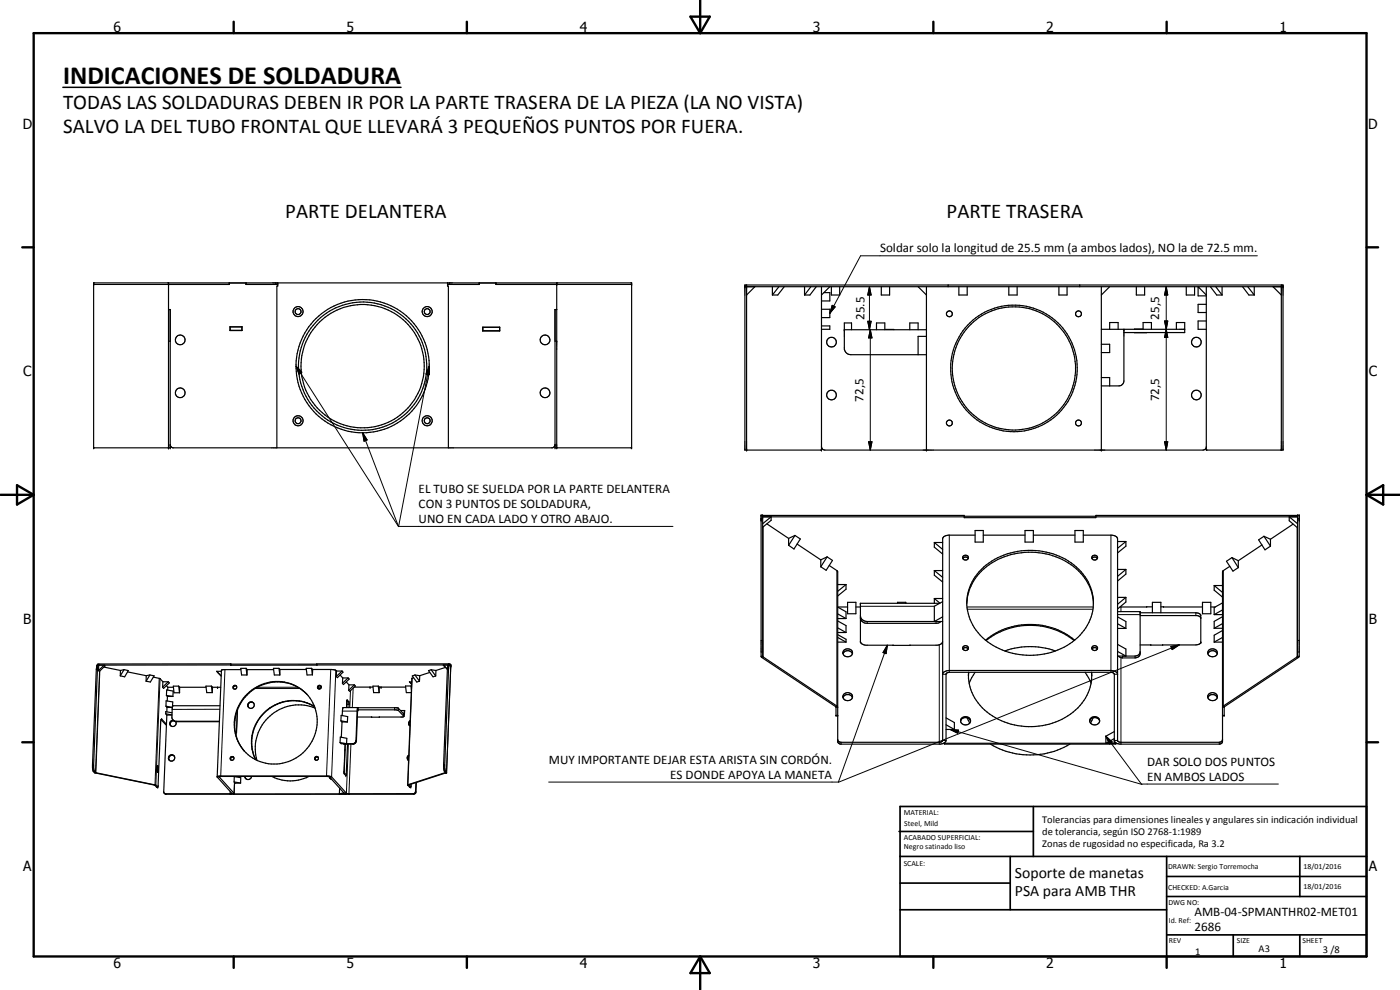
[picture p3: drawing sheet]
<svg xmlns="http://www.w3.org/2000/svg" width="420mm" height="297mm" viewBox="0 0 420 297" stroke-linecap="round" stroke-linejoin="round" font-family="sans-serif">
<g fill="none" stroke="#000" stroke-width=".35">
<path d="M50.6 92.9h.5v41.5h-23v-49.5h161.5v49.5h-23v-41.5h.5M50.6 84.9v49.5M68.8 84.9v.4h-40.7M68.8 84.9h5M69 98h3.6v1.2h-3.6zM69 99.1h3.6M69.1 98.1v1M73.9 84.9l-.1 .4h9.5M82.8 84.9v.4M83.3 84.9v1h-.2v48.5M134.3 84.9v1h.3v48.5M134.8 84.9v.4"/>
<path d="M143.8 84.9v.4h-9.5M143.8 84.9h5M144.9 98.2h5.1v1.1h-5.1zM144.9 98.2h5.1M144.9 99.2h5.1M144.9 98.2v1M148.9 84.9l-.1 .4h40.8M149.9 98.2v1M167.1 84.9v49.5M223.6 86h161.5M223.6 85.6h.5M224.1 85.5v49.5"/>
<path d="M226.6 86l-2.5 2.5M231.8 86v2.5M233.8 86l-2 2.5M235.4 86l-2 2.5h-1.6M241.5 86v2.5M243.4 86l-1.9 2.5M245 86l-1.9 2.5h-1.6M246.5 86v49h-22.9v-49.5h161.5v49.5h-23.1v-49M246.5 97.8h2.5v1h-2.5M246.5 92.8h2.5v2.5h-2.5M247.3 87.8h1.7v2.5h-2.5M249 86l-2.5 2.5"/>
<path d="M249.5 86v2.5h2.5v-2.5M253.4 98.9h24.6M255.6 98.9v-2h-2.2v7.9a1.98 1.98 0 0 0 1.9 1.6h22.7M263 98.9v-2h2.5v2M264.5 86v2.5h2.5v-2.5M265.5 98.8l2.8 .1M273 98.9v-2h2.5v2M275.5 86l2.5 2.5M278 86v49M284.6 85.5v.5M287.8 86v2.5h2.5v-2.5M302.8 86v2.5h2.5v-2.5"/>
<path d="M317.8 86v2.5h2.4v-2.5M324.1 85.5v.5M330.5 98.8h25M330.5 86v49M333 98.8v-2h2.6v2M333 86l-2.5 2.5M337.3 98.8v15.5a1.52 1.52 0 0 1-1.5 1.5h-5.3M340.5 99.8h.1M341 86v2.5h2.5v-2.5M343.1 98.7l-2.6 .1M343.1 98.8v-2h2.5v2M344.1 99.8h.1"/>
<path d="M353 98.8v-2h2.5v3h-18.2M356 86v2.5h2.5v-2.5M359.6 86l2.4 2.5M359.8 86.3h-.2v2.5h2.4M362 96.3h-2.4v2.5h2.4M362 91.3h-2.4v2.5h2.4M363.3 86l1.9 2.5h1.6M364.9 86l1.9 2.5M366.8 86v2.5M372.9 86l1.9 2.5h1.6M374.5 86l1.9 2.5M376.4 86v2.5"/>
<path d="M382 86l2.5 2.5M384.5 85.5v49.5M384.5 85.6h.6M50.6 102.4h.5M166.6 102.4h.5M278 100.9h-2.5v5.5M330.5 103.3h2.5v2.5h-2.5M330.5 113.3h2.5v2.5M51.1 133.6l.7 .8h114l.8-.8M246.5 134l.4 .8 .7 .2h113.4l.6-.2 .4-.5M228.9 154.6h60.5v.7h39.5v-.7h60.5M228.9 155.1h60.5"/>
<path d="M228.9 157.1l2.5-2v1l-2.5 2.1M230.2 157.2l6.5 4.3M289.4 154.9h39.5M292.6 159.2h2.5v3.4h-2.5zM307.6 159.2h2.5v3.4h-2.5zM322.6 159.2h2.5v3.4h-2.5zM328.9 155.1h60.5M388.1 157.3l-6.8 4.5M389.4 157.1l-2.5-2v1.2l2.5 2.1M236.7 161.5v2.1M238.6 160.7l-1.9 2.9M238.6 160.7l-1.9 .8"/>
<path d="M238.6 160.7l1.6 1-1.9 3-1.6-1.1M239.2 163.2l7.1 4.8M246.3 168v2.1M248.2 167.1l-1.9 3M248.2 167.1l-1.9 .9M248.2 167.1l1.6 1-1.9 3-1.6-1M248.9 169.7l2.3 1.5 .2 .4 .1 51.2 .7 .5h30.1l1.1-.4M251.4 175.4h2.5M253.9 175.4v1.4l-2.5 2M253.9 175.4l-2.5 2M280.4 162.8v1.4l2.5 2M280.4 171.2v1.4l2.5 2"/>
<path d="M280.4 179.6l.1 1.4M280.4 171.2l2.5 2M280.4 171.2h2.5M280.4 162.8l2.5 2M280.4 162.8h2.5M280.4 179.6l1.7 1.4M280.4 179.6h2.5M289 167.5a.83 .83 0 0 1 .8-.9 .83 .83 0 0 1 .8 .9M289 167.5a.9 .9 0 0 0 .8 .6 .9 .9 0 0 0 .8-.6M289 167.6a1 1 0 0 1 1.6 0M292.6 160.6h-8l-1.2 .4-.5 .5-.1 60.9-.7 .3h-29.7l-.6-.2-.4-.4M295.1 160.6h12.5"/>
<path d="M310.1 160.6h12.5M325.1 160.6h8.6l1.2 .4 .5 .7 .1 60.7 .7 .3h29.7l.8-.3 .2-.5M327.7 167.5a.85 .85 0 0 1 .8-.9 .85 .85 0 0 1 .9 .9M327.7 167.5a.94 .94 0 0 0 .8 .5 .94 .94 0 0 0 .9-.5M327.7 167.6a.97 .97 0 0 1 1.6 0M335.4 162.5h2.5M335.4 179.2h2.5M335.4 170.9h2.5M337.9 179.2l-2.5 2.1M337.9 162.5v1.4l-2.5 2M337.9 170.9v1.4l-2.5 2M337.9 179.2v1.4l-2.5 2.1"/>
<path d="M337.9 162.5l-2.5 2M337.9 170.9l-2.5 2M364.4 175.7v1.4l2.5 2.1M364.4 175.7l2.5 2.1M364.4 175.7h2.5M369.1 169.9l-2.1 1.4-.1 .3-.1 51.2-.7 .5h-30l-1.3-.4M369.7 167.3l-1.6 1.1 1.9 3 1.6-1.1M369.7 167.3l1.9 3M369.7 167.3l1.9 .9M371.6 168.2v2.1M378.7 163.5l-7.1 4.7M379.3 160.9l-1.6 1.1 1.9 3 1.7-1.1"/>
<path d="M379.3 160.9l2 3M379.3 160.9l2 .9M381.3 161.8v2.1M29.5 199.5l-.3 1.3-1.1 28.7v1.4l.5 .9M29.6 199.6l-.4-.1-.3 1.3-1.1 29.6a1.47 1.47 0 0 0 .7 1.5l17.9 3.6 .6 .7h.3M29.6 199.6v1.6M29.7 199.3h-.4v.2M69.2 199.2h-39.5l-.1 .4M69.2 199.2l25.9 .1M69.2 199.2v.3M95.1 199.5l-65.5 .1M95.1 199.5h39.4"/>
<path d="M134.5 199.5l-.2 1.3M134.7 199.2v.2M134.9 199.4l-.3 1.4-1.1 28.7 .1 1.6 .4 .7M135 199.2v.3h-.5M135 199.2h-39.9v.3M135 199.2l.2 .2M135.2 199.4l.1 .4M135.2 199.7l.1 .1M135.3 199.8l-1.3 32M251.4 182.1h3M251.4 182.2l2.5 1.4v2M251.4 184.2l2.5 1.4"/>
<path d="M251.4 185.6h2.5M251.4 186.3l2.5 1.4v2.1M251.4 190.4l2.5 1.4v.9M251.4 191.3l2.5 1.4M251.4 192.7h2.5M251.4 188.4l2.5 1.4M251.4 189.8h2.5M253 196.1a1.53 1.53 0 0 1 1.4-.9 1.53 1.53 0 0 1 1.4 .9M253.3 195.1a1.36 1.36 0 0 1 1.9-.3 1.36 1.36 0 0 1 .3 1.9 1.41 1.41 0 0 1-1.8 .3 1.41 1.41 0 0 1-.6-1.7zM254.4 180.7h2.5v3.4h-2.5zM256.9 182.1h1.3M258.2 192.5a1.57 1.57 0 0 0 1.7 1.1h8.1"/>
<path d="M258.2 185.3a1.83 1.83 0 0 0 2.1 1.7h20.6l.7-.1 .8-.4M258.2 184.8a1.9 1.9 0 0 0 2.1 1.7h22.6M269.4 181v-.3h2.5v.3M282 181h-23.8l.1 11.8M282.9 192.5a1.57 1.57 0 0 1-1.6 1.1h-13.3M282.9 180.5l-2.5 1.4v4.6l2.5-1.4M289 194.7a1 1 0 0 1 1.6 0M289 194.1a.87 .87 0 0 1 1.4-.2 .87 .87 0 0 1-.3 1.4 .87 .87 0 0 1-1.2-.9zM295.8 192.1a21.3 21.3 0 0 1 26.7 0M295.9 192.2a21.4 21.4 0 0 1 26.5 0M301.5 195.3a22.7 22.7 0 0 1 15.3 0M327.7 194.7a.97 .97 0 0 1 1.6 0"/>
<path d="M327.9 193.9a.82 .82 0 0 1 1.3 .1 .82 .82 0 0 1-.4 1.3 .82 .82 0 0 1-1.1-.7zM328.1 180.3a16.5 16.5 0 0 0-12.1-13.5 20.7 20.7 0 0 0-23.8 7.5l-.8 1.6a12.8 12.8 0 0 0-1.3 5.2M328.2 180.6a15.9 15.9 0 0 1-11.7 14.8 21 21 0 0 1-24.1-7 14.1 14.1 0 0 1 5.2-20 21.7 21.7 0 0 1 26.8 3.1 14.3 14.3 0 0 1 3.8 9.6M335.4 183.5h6.8l-.2 13.1-.5 .6-.9 .2h-3.7l-1.3-.6M335.4 188.6h2.5M335.4 185.1l2.5 1.4v2.1M335.4 187.2l2.5 1.4M335.4 193.3l2.5 1.4v2.1l-2.5-1.3M336.2 182.1h9.7M342.2 193.5h6.7M342.2 195.6a1.47 1.47 0 0 1-1.6 1.2h-5.2M342.2 184.7h17l.7 .2 .5 .4"/>
<path d="M342.2 183.9h16.7l.8 .1 .6 .4 .1 8.4-.3 .3-1.2 .4h-10M344.1 182.1h.1M344.2 182.1h.1M345.9 183.9v-3.2h2.5v3.2M348.4 182.1h12.5M349.2 182.1h.1M360.9 180.7h2.5v3.4h-2.5zM362.5 196.1a1.56 1.56 0 0 1 1.4-.9 1.56 1.56 0 0 1 1.4 .9M362.7 195.1a1.36 1.36 0 0 1 2-.3 1.36 1.36 0 0 1 .2 1.9 1.37 1.37 0 0 1-1.8 .2 1.37 1.37 0 0 1-.4-1.8zM363.4 182.1h1.4M364.4 188.5h2.5M364.4 192.7h2.5"/>
<path d="M364.4 184.4h2.5M366.9 187.1l-2.5 1.4M366.9 185l-2.5 1.4v2.1M366.9 180.9l-2.5 1.4v2.1M366.9 189.2l-2.5 1.4v2.1M366.9 183l-2.5 1.4M366.9 191.3l-2.5 1.4M29.6 201.2l1.7-1.6 .2 .2-1.7 1.7zM31.2 200.2l4.9 1M36.1 201.2v1.6M37.2 200.9l-1.1 1.9M37.2 200.9l-1.1 .3"/>
<path d="M37.2 200.9l1.3 .3-1.1 1.9-1.3-.3M38.3 201.6l5.6 1.1M43.9 202.7l-.1 1.7M45 202.5l-1.2 1.9M45 202.5l-1.1 .2M45 202.5l1.3 .3-1.2 1.8-1.3-.2M46 203.2l2 .4 .9 1M48.3 215.9l-1 20.3M48.3 215.9l.2-.1 1.4 1.5M48.3 215.9l1.6 1.5M48.9 204.6h1.6M48.9 204.6l-.1 1.6"/>
<path d="M49.7 214.2l1.9 .3M49.7 214.2l.4 .3M49.8 211.9l.1-1.6 1.9 .3v1.4M49.8 211.9l1.9 .4h-1.6M49.8 211.9l.3 .4M49.9 205.7l.5 .5M49.9 208.7l.1-1.7 2 .3-.1 1.7M49.9 208.7l2 .3M49.9 208.7l.3 .3M50.1 214.5l-1 23 .2 .5M50.1 214.5h1.5M50.1 212.3v1.3"/>
<path d="M50.2 209v1.3M50.2 209h1.7M50.4 206.2h1.6M50.4 206.2l-.1 .9M50.5 204.6l-1.7 1.6M50.5 204.6l.3 .3-1.7 1.6-.3-.3M51.6 213.9l-1.9-.4v.7M52 216.1a.95 .95 0 0 0-.9 1.5M52 216.2l.7 .3h13.1M52.1 216.2a1.03 1.03 0 0 0-1 1.4M52.7 216.5a.97 .97 0 0 1-.3 1.3 .97 .97 0 0 1-1.3-.2M53.6 205.9h-1.6l.2 2h1.7"/>
<path d="M53.6 205.9l.3 2M53.6 205.9l.3 .3M53.9 206.2h8M53.9 206.2v1.7M63.4 205.9h-1.6l.2 1.9h1.7M63.4 205.9l.3 1.9M63.4 205.9l.4 .3M63.7 206.2h2.5M63.8 206.2l-.1 1.6M65.1 201.4l1.3 1.4zM65.1 201.4h1.3M66 211.8h-14.1l-.2 .8-.1 3 .5 .6 .5 .2h13.2"/>
<path d="M70.8 205.8a.59 .59 0 0 0-.6 .2 .59 .59 0 0 0-.1 .6M70.8 220v.5M70.9 205.7a.57 .57 0 0 1 .1 .8 .57 .57 0 0 1-.8 .2 .57 .57 0 0 1-.1-.8l.4-.3 .5 .3M71.3 213l-.3 7M72.3 200.9h-5.3l-.5 .2-1.3 32M73.9 200.5h-1.6l.2 2h1.6M73.9 200.5l.2 2M73.9 200.5l.3 .4M74.2 200.9h7.9M74.2 200.9l-.1 1.6M74.6 210.9a.98 .98 0 0 0 .1 1.4 .98 .98 0 0 0 1.3 0 .98 .98 0 0 0 .1-1.4M74.7 211l-.3 .6 .2 .7"/>
<path d="M74.8 210.8l-.2 .1M75.7 210.7l.4 .2M75.7 210.7l-.9 .2M75.7 210.7h-.7l-.3 .3M83.7 200.5h-1.6l.2 2h1.7M83.7 200.5l.3 2M83.7 200.5l.3 .4M84 200.9h7.9M84 200.9v1.6M88.2 210.2a12.6 12.6 0 0 0-12.3 15.4M88.9 210.2l2.5 .5M89 210.3a12.5 12.5 0 0 0-12.9 16.1"/>
<path d="M89.8 210.3l1.6 .4M90.7 207.1a12.7 12.7 0 0 0-17 1.6 12.7 12.7 0 0 0 .1 17.1 12.8 12.8 0 0 0 15.5 1.3 12.8 12.8 0 0 0 5.3-14.6M91 207.3l1.2 1.1M91.4 210.7l3 1.3M93.5 200.5h-1.6l.2 2h1.7M93.5 200.5l.3 2M93.5 200.5l.3 .4M93.8 200.9h5.7l1.1 .1 .4 .3M93.8 200.9v1.6M94.6 212.5a12.2 12.2 0 0 0-21.1-3.3 12.3 12.3 0 0 0-.1 16.2M94.6 212.5a13.1 13.1 0 0 0-13.6 2.4 13.1 13.1 0 0 0-3.9 13.2M96.3 205.9a.58 .58 0 0 1-.1 .7 .58 .58 0 0 1-.7 0"/>
<path d="M96.3 205.9a.57 .57 0 0 0-.8-.1 .57 .57 0 0 0 0 .8M96.3 205.9a.58 .58 0 0 0-.7 0 .58 .58 0 0 0-.1 .7M101 201.3h1.6M101 201.3l-.1 1.7M102.1 202.5l.8 .9M102.3 216.3l.1-1.7 1.9 .4v1.6M102.3 216.3l2 .3M102.3 216.3l.3 .3M102.6 216.6l-.2 4.6M102.6 216.6h1.7M102.6 201.3l-1.7 1.7M102.6 201.3l.3 .4-1.7 1.6-.3-.3"/>
<path d="M102.7 214.7l.1-2 .2-.4h15.9l.6 .2 1.7 1.8v.7M102.9 203.4h1.6M102.9 203.4l-.1 1.6M103.9 204.6l.8 .9M104 212.1h.1M104 210.7v1.6M104 211.8h.1M104.5 203.4l-1.7 1.6M104.5 203.4l.3 .4-1.7 1.6-.3-.4M104.7 210.6v1.7M104.7 210.5v.1M104.7 210.5l-.5-.4-.2 2.2"/>
<path d="M104.7 205.5h1.6M104.7 205.5l-.1 1.6M106.3 206.2h5.6M106.3 205.5l-1.7 1.6M106.3 205.5l.4 .3-1.7 1.6-.4-.3M107.2 215.1l4.4 .1M107.4 212.3l-.2 1.1-.5 9.2-.7 .5h-3.6l-.3-.3M107.4 212.3h.1M107.5 212.3v.7M111.5 215.1l2.4 .1M113.5 205.9h-1.6l.2 1.9h1.7M113.5 205.9l.3 1.9"/>
<path d="M113.5 205.9l.3 .3M113.8 206.2h7.9M113.8 206.2v1.6M113.9 215.1v.1M120.2 213.2h1.2M121.1 215l-7.2 .2M121.1 215h.1M121.2 214.9l-1.7-1.8-.6-.1h-11.5l-.6 9.7-.7 .6-3.1-.2M121.2 214.5h.2M121.4 213.2l-.3 1 .3 .3M121.4 213.2v1.3M122.9 204.6l.6 .7z"/>
<path d="M122.9 204.6h.7M123.1 216.2a.94 .94 0 0 0 0 1.6M123.1 216.5l-.3 .5 .1 .7M123.3 205.8h-1.6l.3 2h1.4M123.3 205.8l.2 1.1M123.3 205.8l.2 .2M124.1 203.4l-.5 .2-1.3 31.9M124.5 202.5l-.8 .3 1.4 1.8 .8-.2M124.5 202.5l1.4 1.9M124.5 202.5l1.5 .2M126 202.7l-.1 1.7M129 201.8l-3 .9"/>
<path d="M129.4 201l-.8 .2 1.4 1.9 .8-.3M129.4 201l1.4 1.8M129.4 201l1.4 .2M130.8 201.2v1.6M133.7 200.2l-2.9 1M134.3 200.8l-1.2 28.7 .2 1.6 .4 .7-11.4 3.7M134.3 200.8l-1.3-1.3 1.3 1.3M251.4 212.2l-.2-.4-22.3-14.9v-42.3h-.5v42.4l22.4 15 .1 2.8h.5M253 209.3a1.52 1.52 0 0 1 1.4-.9 1.52 1.52 0 0 1 1.4 .9M253.3 208.3a1.35 1.35 0 0 1 1.9-.3 1.35 1.35 0 0 1 .3 1.8 1.35 1.35 0 0 1-1.9 .3 1.35 1.35 0 0 1-.3-1.8zM282.9 202.1l.7-.6 1.3-.3h48.5l1.5 .4 .5 .7M283.9 215.4l2.5 1.4v2.1"/>
<path d="M283.9 217.5l2.5 1.4M283.9 218.9h2.5M288.5 215.6a1.44 1.44 0 0 1 1.9-.5 1.44 1.44 0 0 1 .6 1.9 1.44 1.44 0 0 1-1.9 .4 1.44 1.44 0 0 1-.6-1.8zM290.2 215.3a1.54 1.54 0 0 0-1.9 1.1M290.2 215.3l.5 .3 .6 .8M290.2 215.3l.8 1.7M290.7 201.7l-.1 .9M290.7 201.7a14.9 14.9 0 0 0 9.8 14.5 20.5 20.5 0 0 0 24.8-6 13 13 0 0 0 2.3-8.5v1.1M292.6 201.7l-1.7 3.3M325.7 201.7l1.7 3.3M328.1 215.3l-.8 1.7M328.1 215.3l-.7 .4-.3 .7"/>
<path d="M328.1 215.3a1.61 1.61 0 0 1 1.9 .9M330 216.4a1.45 1.45 0 0 0-1.6-1.4 1.45 1.45 0 0 0-1.3 1.7l.2 .3M330 216.3a1.56 1.56 0 0 1-1.1 1.2 1.56 1.56 0 0 1-1.6-.5M334.4 219.5l-2.5 1.4v2.1l2.5-1.4M362.5 209.3a1.56 1.56 0 0 1 1.4-.9 1.56 1.56 0 0 1 1.4 .9M362.7 208.3a1.41 1.41 0 0 1 1.9-.4 1.41 1.41 0 0 1 .6 1.8 1.48 1.48 0 0 1-1.7 .5 1.48 1.48 0 0 1-1-1.5zM366.9 212.2l.2-.4 22.3-14.9v-42.3h.5v42.4l-22.4 15-.1 2.8h-.5M28.6 231.8h.1M28.7 231.8l17.9 3.7 .7 .7M47.1 231v.2M47.1 230.3v.2M47.2 229.8l.3 .7-.2 1.2z"/>
<path d="M49.3 238l.4 .3 20.4-.1M49.3 238l.1 .1M49.4 238.1h20.1M52.1 226.7a1 1 0 0 0-1.2 .2 1 1 0 0 0-.1 1.2M52.1 226.7a.98 .98 0 0 1-.3 1.6 .98 .98 0 0 1-1.3-1 .98 .98 0 0 1 1.5-.7l.3 .2M65.2 233.1l.8-.3h32.5l1 .2 4.5 5 .7 .2 19.5-.1 .5-.6 .1-2.7M65.2 233.1l4.4 4.9M65.8 233.1h33.1M65.8 233.1h.1M65.8 233.1l4.5 4.9M69.6 238l-.1 .1M70.1 238.3h33.8"/>
<path d="M70.1 238.2v.1M70.1 227.2a.58 .58 0 0 0-.6 0 .58 .58 0 0 0-.3 .6M70.3 238l-.2 .2M70.3 234.6v-1.6l2 .3-.1 1.6M70.3 234.6l1.9 .3M70.3 234.6l.3 .4 1.6-.1M70.4 234.8l-.1 3.3M70.5 233h.1M73.5 233l.1 .2M73.6 233v.2M73.6 233.2l.2 .4M75.5 233a.98 .98 0 0 1-.9 .9 .98 .98 0 0 1-1-.7"/>
<path d="M76.1 226.4l.6 1.5M81.6 233a12 12 0 0 0 11.1 0M95.3 227.1l-.5 .1-.2 .6M95.4 227.1a.59 .59 0 0 1 0 .8 .59 .59 0 0 1-.9 0M95.5 227.2l-.5-.3-.3 .2-.3 .3 .1 .5M98.9 233.1l4.6 5M98.9 233.1l.3 .6 .4 .1M99 233.2l.1 .4M102 236.6l-.2 1.6 1.4-.3 .3 .2M102.1 221.1l2 .4-.1 1.6-1.9-.3zM103.5 238.1l.3 .1M103.5 225.2h.1"/>
<path d="M103.6 223.3l-.3 8.7zM103.6 224.8l-.1 .1M103.8 238.2l-33.7 .1M103.8 238.2h.1M103.8 238.2l.1 .1M103.9 238.2v.1M104.3 223.3l-.5 9.4-.5-.6M122.3 235.5h.1M122.7 235.5l.5 .6M122.7 235.5h.1M122.7 226.6a.92 .92 0 0 0-.1 1.6M122.7 226.8l-.4 .7 .2 .6"/>
<path d="M123.4 235.3l-.1 .8h-.4l-.6-.6M125 234.8l-.2 2.8-.1 .4-.5 .3-20.4-.1M134 231.8l-11.3 3.7M283.4 222.9v.4h51.5v-.4M283.4 222.9l.5-.7v-20l.4-.4 49.1-.1 .6 .1 .4 .5v20.7M283.4 223h51.5M297.3 223.3a23.4 23.4 0 0 0 23.8 0M334.4 222.4l.4 .5"/>
<circle cx="89.4" cy="93.5" r="1.51"/>
<circle cx="89.5" cy="93.5" r=".89"/>
<circle cx="128.2" cy="93.5" r="1.51"/>
<circle cx="128.2" cy="93.5" r=".89"/>
<circle cx="284.9" cy="94.2" r=".88"/>
<circle cx="323.7" cy="94.2" r=".88"/>
<circle cx="54.1" cy="102" r="1.46"/>
<circle cx="54.1" cy="117.9" r="1.45"/>
<circle cx="108.8" cy="109.8" r="20"/>
<circle cx="108.8" cy="109.9" r="19.3"/>
<circle cx="108.8" cy="109.9" r="18.5"/>
<circle cx="163.6" cy="102" r="1.46"/>
<circle cx="163.6" cy="117.8" r="1.47"/>
<circle cx="249.5" cy="102.7" r="1.45"/>
<circle cx="249.5" cy="118.5" r="1.44"/>
<circle cx="304.3" cy="110.5" r="19"/>
<circle cx="304.3" cy="110.5" r="18.5"/>
<circle cx="359" cy="102.7" r="1.47"/>
<circle cx="359.1" cy="118.5" r="1.45"/>
<circle cx="89.4" cy="126.2" r=".88"/>
<circle cx="89.4" cy="126.2" r="1.52"/>
<circle cx="128.2" cy="126.2" r="1.5"/>
<circle cx="128.2" cy="126.2" r=".88"/>
<circle cx="284.9" cy="126.9" r=".89"/>
<circle cx="323.7" cy="126.9" r=".89"/>
<circle cx="69.6" cy="227.5" r=".58"/>
</g>
<g fill="#000">
<circle cx="28.1" cy="85.3" r=".18"/>
<circle cx="28.1" cy="84.9" r=".18"/>
<circle cx="50.6" cy="84.9" r=".18"/>
<circle cx="50.6" cy="85.3" r=".18"/>
<circle cx="83.3" cy="84.9" r=".18"/>
<circle cx="134.3" cy="84.9" r=".18"/>
<circle cx="167.1" cy="84.9" r=".18"/>
<circle cx="167.1" cy="85.3" r=".18"/>
<circle cx="189.6" cy="84.9" r=".18"/>
<circle cx="189.6" cy="85.3" r=".18"/>
<circle cx="223.6" cy="86" r=".18"/>
<circle cx="253.4" cy="98.9" r=".18"/>
<circle cx="337.3" cy="98.8" r=".18"/>
<circle cx="385.1" cy="86" r=".18"/>
<circle cx="28.1" cy="134.4" r=".18"/>
<circle cx="50.6" cy="134.4" r=".18"/>
<circle cx="51.1" cy="134.4" r=".18"/>
<circle cx="166.6" cy="134.4" r=".18"/>
<circle cx="167.1" cy="134.4" r=".18"/>
<circle cx="189.6" cy="134.4" r=".18"/>
<circle cx="224.1" cy="135" r=".18"/>
<circle cx="246.5" cy="135" r=".18"/>
<circle cx="278" cy="135" r=".18"/>
<circle cx="330.5" cy="135" r=".18"/>
<circle cx="228.4" cy="155.5" r=".18"/>
<circle cx="228.4" cy="156" r=".18"/>
<circle cx="228.4" cy="154.6" r=".18"/>
<circle cx="228.9" cy="154.6" r=".18"/>
<circle cx="389.4" cy="154.6" r=".18"/>
<circle cx="389.9" cy="156" r=".18"/>
<circle cx="389.9" cy="154.6" r=".18"/>
<circle cx="389.9" cy="155.5" r=".18"/>
<circle cx="135.2" cy="199.4" r=".18"/>
<circle cx="135.2" cy="199.7" r=".18"/>
<circle cx="135.3" cy="199.8" r=".18"/>
<circle cx="258.2" cy="181" r=".18"/>
<circle cx="360.4" cy="192.7" r=".18"/>
<circle cx="65.3" cy="206.2" r=".18"/>
<circle cx="104.2" cy="210.1" r=".18"/>
<circle cx="107.4" cy="213" r=".18"/>
<circle cx="111" cy="206.2" r=".18"/>
<circle cx="111.1" cy="206.2" r=".18"/>
<circle cx="114.3" cy="206.2" r=".18"/>
<circle cx="114.4" cy="206.2" r=".18"/>
<circle cx="47.3" cy="236.2" r=".18"/>
<circle cx="103.8" cy="232.7" r=".18"/>
<circle cx="123.3" cy="236.1" r=".18"/>
<circle cx="133.7" cy="231.8" r=".18"/>
<circle cx="134" cy="231.8" r=".18"/>
</g>
<g fill="none" stroke="#000" stroke-width=".3">
<path d="M377.3 76.8h-119l-9.3 17.2M249.8 91.6l.8 .5-1.6 1.9zM260.4 96.4h1l-.5 2.5zM260.9 86l.5 2.5h-1zM260.9 86v12.9M261.2 98.9l.5 2.5h-1zM261.2 98.9v36.1M349.5 96.3h1l-.5 2.5zM350 98.8l.5 2.5h-1zM350 86l.5 2.5h-1zM350 86v49M88.8 109.9l1.8 1.8-.9 .6z"/>
<path d="M88.8 109.9l30.8 48.1 9.2-48.1M128.8 109.9l.1 2.5-1-.2zM108.8 129.8l1.4 2.2-.9 .4zM108.8 129.8l10.8 28.1h82.4M260.7 132.5h1l-.5 2.5zM349.5 132.5h1l-.5 2.5zM228.4 155.7h.5M229 158.1v39l-.4 .2M389.3 158.2v38.9l.4 .2M389.4 155.7h.5M251.2 171.2v40.6l-.4 .2M284.9 160.6v41.1"/>
<path d="M333.4 160.6v41.1M367.1 171.2v40.6l.4 .2M134.7 199.2v.2M135.3 199.5l-1.3 32.3h-.3M228.4 196.9h.5M228.4 195.6h.5M228.4 192.2h.5M258.2 181.9h22.2M260.3 186.5v.5M266.3 193.6l-.4 2.5-.9-.3zM266.3 193.6l-14.7 41.1M280.9 186.5v.5"/>
<path d="M281.9 193.5v29.8M290.2 182.1h37.9M290.3 182.8h37.7M335.4 184.4h6.8M336.4 182.1v1.4M336.4 197.3v26M336.9 196.8v.6M340.6 196.8v.6M351.4 194l2.5-.5-2.1 1.4zM353.9 193.5l-66.7 26.9M358.9 183.9v.8M389.4 196.9h.5"/>
<path d="M389.4 195.6h.5M389.4 192.2h.5M28.9 200.8h.3M29.9 201.4l-1.3 30.4h-.3M30 201.3l-1.2 30.6h-.3M47.8 203.5l-1.3 32h-.2M48 203.6l-1.2 32h-.4M48.4 215.8h.1M52.9 216.4v.1M65.9 212.8l-14.2 .1M67.5 200.9l-1.1 32.1M71.2 213.1l-.3 6.9"/>
<path d="M76.5 206.6h13.5M77.2 206.2h12.2M95.4 206.2h1M95.5 206.6h.7M99.3 200.9l-1.2 32.1M100.8 201.2l-1.3 31.9h-.6M102.8 213.4h4.4M104.1 211.3h.7M104.1 210.5h.6M104.2 210.1h.1M105.2 207.3l-.2 5M106 206.5l-.3 5.8"/>
<path d="M107.4 213h.1M118.4 212.3v.7M119.6 212.5v.7M121.2 214.3v.6M123.7 203.5l-1.3 32h.3M134.3 200.8h.3M250.9 214.6h.5M250.9 212.2h.5M282.9 202.3h1M285.1 218.9l2.6 .2-.3 .9zM285.1 218.9l57.7 16.5M334.4 202.3h1"/>
<path d="M366.9 214.6h.5M366.9 212.2h.5M27.8 229.5h.3M28 231.5h.4M47 236.2h.3M49.7 238.2l.2 .1M65.2 233.1h.6M65.8 233.1h.1M69.1 237.5l.1 .8M70.4 234.7l-.1 3.3h-.7M70.4 233h.1M103.3 232.2h.6"/>
<path d="M103.3 223.1l.2 .2M104.6 223.3l-.6 14.7h-.7M105.3 223.3l-.5 15M105.8 223.1l.1 .2M106.8 222.2l.2 .1M122.3 235.5h.4M122.7 235.5h.1M122.9 236.1h.3M124 238.1l.2 .2M124.7 237.5l.1 .1M133.1 229.5h.4M133.4 231.4h.3"/>
<path d="M133.6 231.7l.3 .2M164.7 234.7h86.9M252.4 222.7v.6M282.9 222.2h1M287.1 220.4l-35.4 14.3M331.9 220.9l1.9 1.7-.8 .6zM331.9 220.9l10.6 14.3h41.2M334.4 222.2h1M365.9 222.7v.6"/>
</g>
<g fill="none" stroke="#000" stroke-width=".71">
<path d="M10.1 9.9h400v277.1h-400zM70.1 6.5v3.4M140.1 6.5v3.4M207.2 5h5.8l-2.9 4.9zM210.1 0v9.9M280.1 6.5v3.4M350.1 6.5v3.4M6.7 74.2h3.4M410.1 74.2h3.5M.1 148.5h10M5.1 145.6l5 2.9-5 2.9zM410.1 148.5h10"/>
<path d="M410.1 148.5l5-2.9v5.8zM6.7 222.7h3.4M410.1 222.7h3.5M70.1 287v3.4M140.1 287v3.4M210.1 287v10M210.1 287l2.9 5h-5.8zM280.1 287v3.4M350.1 287v3.4"/>
</g>
<g fill="none" stroke="#000" stroke-width=".51">
<path d="M269.8 249.5h40.3M270.1 242h140v45h-140zM270.1 257h140M303.2 257v16M310.1 242v15M350.1 257v30M390.1 257v12M270.1 265h33.1M270.1 273h80M350.1 269h60M350.1 263h60M350.1 280.5h60"/>
<path d="M370.1 280.5v6.5M390.1 280.5v6.5"/>
</g>
<path d="M18.9 26.2h101.4" fill="none" stroke="#000" stroke-width=".46"/>
<g fill="#000">
<path d="M249.8 91.6l.8 .5-1.6 1.9zM260.4 96.4h1l-.5 2.5zM260.9 86l.5 2.5h-1zM349.5 96.3h1l-.5 2.5zM350 86l.5 2.5h-1zM88.8 109.9l1.8 1.8-.9 .6zM128.8 109.9l.1 2.5-1-.2zM261.2 98.9l.5 2.5h-1zM350 98.8l.5 2.5h-1zM108.8 129.8l1.4 2.2-.9 .4zM260.7 132.5h1l-.5 2.5zM349.5 132.5h1l-.5 2.5z"/>
<path d="M266.3 193.6l-.4 2.5-.9-.3zM351.4 194l2.5-.5-2.1 1.4zM285.1 218.9l2.6 .2-.3 .9zM331.9 220.9l1.9 1.7-.8 .6z"/>
</g>
<text font-size="7.9" x="18.9" y="25.1">INDICACIONES DE SOLDADURA</text>
<g font-size="6.3">
<text x="18.9" y="32.8">TODAS LAS SOLDADURAS DEBEN IR POR LA PARTE TRASERA DE LA PIEZA (LA NO VISTA)</text>
<text x="18.9" y="40">SALVO LA DEL TUBO FRONTAL QUE LLEVARÁ 3 PEQUEÑOS PUNTOS POR FUERA.</text>
<text x="85.6" y="65.4">PARTE DELANTERA</text>
<text x="284" y="65.5">PARTE TRASERA</text>
</g>
<g font-size="4.7">
<text x="304.6" y="263.5">Soporte de manetas</text>
<text x="304.6" y="268.9">PSA para AMB THR</text>
</g>
<g font-size="4.2">
<text x="34" y="9.6">6</text>
<text x="104" y="9.6">5</text>
<text x="174" y="9.6">4</text>
<text x="244" y="9.6">3</text>
<text x="314" y="9.6">2</text>
<text x="384" y="9.6">1</text>
<text x="6.8" y="38.7">D</text>
<text x="410.6" y="38.7">D</text>
<text x="7" y="112.9">C</text>
<text x="410.8" y="112.9">C</text>
<text x="7" y="187.1">B</text>
<text x="410.8" y="187.1">B</text>
<text x="7" y="261.4">A</text>
<text x="410.8" y="261.4">A</text>
<text x="34" y="290.4">6</text>
<text x="104" y="290.4">5</text>
<text x="174" y="290.4">4</text>
<text x="244" y="290.4">3</text>
<text x="314" y="290.4">2</text>
<text x="384" y="290.4">1</text>
</g>
<g font-size="3.9">
<text x="264.1" y="75.7">Soldar solo la longitud de 25.5 mm (a ambos lados), NO la de 72.5 mm.</text>
<text x="259.4" y="96" transform="rotate(-90 259.4 96)">25.5</text>
<text x="347.9" y="95.9" transform="rotate(-90 347.9 95.9)">25,5</text>
<text x="259.1" y="120.5" transform="rotate(-90 259.1 120.5)">72,5</text>
<text x="347.9" y="120.4" transform="rotate(-90 347.9 120.4)">72,5</text>
<text x="125.6" y="148">EL TUBO SE SUELDA POR LA PARTE DELANTERA</text>
<text x="125.6" y="152.4">CON 3 PUNTOS DE SOLDADURA,</text>
<text x="125.6" y="156.9">UNO EN CADA LADO Y OTRO ABAJO.</text>
<text x="164.7" y="229.1">MUY IMPORTANTE DEJAR ESTA ARISTA SIN CORDÓN.</text>
<text x="201.2" y="233.6">ES DONDE APOYA LA MANETA</text>
<text x="344.3" y="229.7">DAR SOLO DOS PUNTOS</text>
<text x="344.3" y="234.2">EN AMBOS LADOS</text>
<text x="358.5" y="275">AMB-04-SPMANTHR02-MET01</text>
<text x="358.5" y="279.4">2686</text>
</g>
<g font-size="3.1">
<text x="312.7" y="246.8">Tolerancias para dimensiones lineales y angulares sin indicación individual</text>
<text x="312.7" y="250.4">de tolerancia, según ISO 2768-1:1989</text>
<text x="312.7" y="254">Zonas de rugosidad no especificada, Ra 3.2</text>
<text x="358.7" y="286.5">1</text>
<text x="377.7" y="285.6">A3</text>
<text x="397" y="285.9">3 /8</text>
</g>
<g font-size="2.4">
<text x="271.2" y="244.4">MATERIAL:</text>
<text x="271.3" y="252">ACABADO SUPERFICIAL:</text>
<text x="271.4" y="247.9">Steel, Mild</text>
<text x="271.3" y="254.6">Negro satinado liso</text>
<text x="271.2" y="259.7">SCALE:</text>
<text x="350.6" y="260.8">DRAWN: Sergio Torremocha</text>
<text x="391.2" y="260.6">18/01/2016</text>
<text x="350.6" y="267">CHECKED: A.Garcia</text>
<text x="391.2" y="266.7">18/01/2016</text>
<text x="350.6" y="271.4">DWG NO:</text>
<text x="350.8" y="276.9">Id. Ref:</text>
<text x="350.8" y="282.8">REV</text>
<text x="371.2" y="282.9">SIZE</text>
<text x="390.9" y="282.9">SHEET</text>
</g>
</svg>
